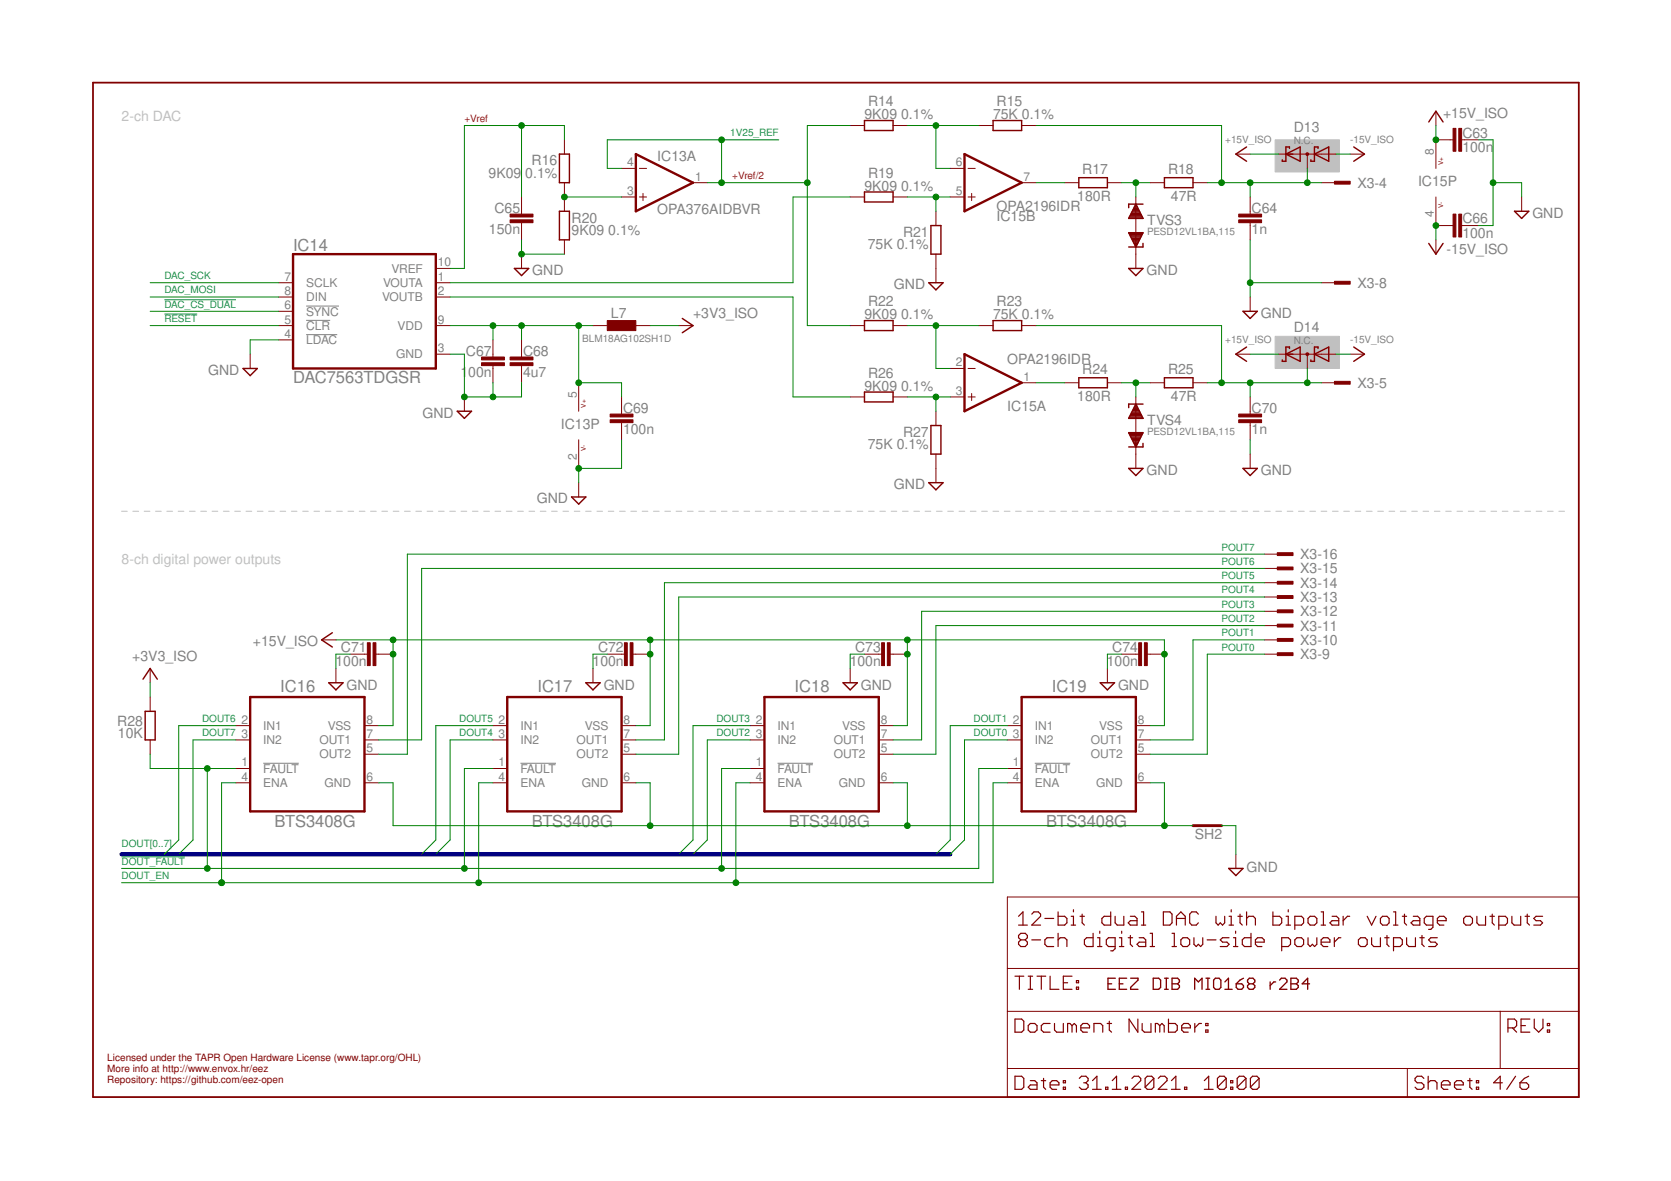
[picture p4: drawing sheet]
<svg xmlns="http://www.w3.org/2000/svg" width="297mm" height="210mm" viewBox="0 0 297 210" stroke-linecap="round" stroke-linejoin="round" font-family="sans-serif">
<g fill="none" stroke="#c0c0c0" stroke-width=".18">
<path d="M21.6 90.9h1M23.6 90.9h1M25.6 90.9h1M27.6 90.9h1.1M29.7 90.9h1M31.7 90.9h1M33.7 90.9h1M35.7 90.9h1M37.7 90.9h1M39.7 90.9h1M41.7 90.9h1M43.7 90.9h1"/>
<path d="M45.7 90.9h1.1M47.8 90.9h1M49.8 90.9h1M51.8 90.9h1M53.8 90.9h1M55.8 90.9h1M57.8 90.9h1M59.8 90.9h1.1M61.8 90.9h1.1M63.9 90.9h1M65.9 90.9h1M67.9 90.9h1"/>
<path d="M69.9 90.9h1M71.9 90.9h1M73.9 90.9h1M75.9 90.9h1M77.9 90.9h1.1M79.9 90.9h1.1M82 90.9h1M84 90.9h1M86 90.9h1M88 90.9h1M90 90.9h1M92 90.9h1"/>
<path d="M94 90.9h1M96 90.9h1M98 90.9h1.1M100.1 90.9h1M102.1 90.9h1M104.1 90.9h1M106.1 90.9h1M108.1 90.9h1M110.1 90.9h1M112.1 90.9h1.1M114.2 90.9h1M116.2 90.9h1"/>
<path d="M118.2 90.9h1M120.2 90.9h1M122.2 90.9h1M124.2 90.9h1M126.2 90.9h1M128.2 90.9h1M130.2 90.9h1.1M132.2 90.9h1.1M134.3 90.9h1M136.3 90.9h1M138.3 90.9h1M140.3 90.9h1"/>
<path d="M142.3 90.9h1M144.3 90.9h1M146.3 90.9h1M148.3 90.9h1.1M150.4 90.9h1M152.4 90.9h1M154.4 90.9h1M156.4 90.9h1M158.4 90.9h1M160.4 90.9h1M162.4 90.9h1M164.4 90.9h1.1"/>
<path d="M166.5 90.9h1M168.5 90.9h1M170.5 90.9h1M172.5 90.9h1M174.5 90.9h1M176.5 90.9h1M178.5 90.9h1M180.5 90.9h1M182.5 90.9h1.1M184.6 90.9h1M186.6 90.9h1M188.6 90.9h1"/>
<path d="M190.6 90.9h1M192.6 90.9h1M194.6 90.9h1M196.6 90.9h1M198.6 90.9h1M200.7 90.9h1M202.7 90.9h1M204.7 90.9h1M206.7 90.9h1M208.7 90.9h1M210.7 90.9h1M212.7 90.9h1"/>
<path d="M214.7 90.9h1.1M216.7 90.9h1.1M218.8 90.9h1M220.8 90.9h1M222.8 90.9h1M224.8 90.9h1M226.8 90.9h1M228.8 90.9h1M230.8 90.9h1M232.8 90.9h1M234.8 90.9h1.1M236.9 90.9h1"/>
<path d="M238.9 90.9h1M240.9 90.9h1M242.9 90.9h1M244.9 90.9h1M246.9 90.9h1M248.9 90.9h1M251 90.9h.9M253 90.9h1M255 90.9h1M257 90.9h1M259 90.9h1M261 90.9h1"/>
<path d="M263 90.9h1M265 90.9h1M267 90.9h1.1M269 90.9h1.1M271.1 90.9h1M273.1 90.9h1M275.1 90.9h1M277.1 90.9h1"/>
</g>
<g fill="#c0c0c0" stroke="#c0c0c0" stroke-width=".18">
<path d="M226.7 24.8h11.4v5.8h-11.4z"/>
<path d="M226.7 59.8h11.4v5.7h-11.4z"/>
</g>
<path d="M54.4 59.5h5.5M54.4 56.9h4.3M54.4 54.4h5.9M46.8 135.7h6.3M92.5 135.7h6.3M138.2 135.7h6.3M183.9 135.7h6.3" fill="none" stroke="#808080" stroke-width=".18"/>
<g fill="none" stroke="#800000" stroke-width=".21">
<path d="M180.4 173.5h1.6M181.1 162.9l.7-.8v2.3M181.1 164.4h1.5M181.2 173.5v2.3M181.5 167l-.4-.3v-.4l.4-.4h.7l.4 .4v.4l-.4 .3M181.5 167l-.4 .4v.4l.4 .4h.7l.4-.4v-.4l-.4-.4M181.5 167h.7M182.8 173.5h.8M182.8 175.8h.8M183.2 173.5v2.3M183.4 162.5l.4-.4h.8l.4 .4v.4l-1.6 1.5h1.6M183.4 167h1.6"/>
<path d="M184.3 173.5h1.6M185.1 173.5v2.3M185.7 163.2h1.6M186.7 173.5v2.3h1.5M187.3 166.7h-1.2l-.4 .3v.8l.4 .4h1.2M188.1 162.1v2.3h1.2l.4-.4v-.8l-.4-.3h-1.2M188.1 165.9v2.3M188.1 167l.4-.3h.8l.4 .3v1.2M189 174.7h.8M190.4 164.4h.8M190.4 162.9h.4v1.5M190.6 173.5h-1.6v2.3h1.6"/>
<path d="M190.8 161.7v.4M191.3 175.5h.4v.3h-.4zM191.3 174.3h.4v.4h-.4zM192 162.9h.8M192.4 162.5v1.5l.4 .4M194.3 165.9v2.3h-1.2l-.3-.4v-.8l.3-.3h1.2M195.1 168.2h.8M195.1 166.7h.4v1.5M195.5 165.5v.4M197.4 162.1v2.3h-1.1l-.4-.4v-.8l.4-.3h1.1M198.2 162.9v1.1l.4 .4h1.2v-1.5M198.2 168.2h-1.2l-.3-.4v-.8l.3-.3h1.2v1.9l-.4 .4h-.4"/>
<path d="M199 168.2h.8M199 166.7h.4v1.5M199.4 165.5v.4M200.6 166.7h.7M200.9 162.9h.8l.4 .3v1.2h-1.2l-.3-.4 .3-.4h1.2M200.9 166.3v1.5l.4 .4M202.5 166.7h.8l.4 .3v1.2h-1.2l-.4-.4 .4-.4h1.2M202.9 164.4h.8M202.9 162.1h.4v2.3M204.4 165.9h.5v2.3M204.4 168.2h.8M206.8 162.1h1.2l.3 .4v1.5l-.3 .4h-1.2z"/>
<path d="M208.3 165.9h.4v2.3M208.3 168.2h.8M209.1 163.2h1.6M209.1 164.4v-1.5l.8-.8 .8 .8v1.5M209.9 167l.4-.3h.8l.4 .3v.8l-.4 .4h-.8l-.4-.4zM212.2 166.7v1.1l.4 .4 .4-.4 .4 .4 .4-.4v-1.1M213 162.5l-.4-.4h-.7l-.4 .4v1.5l.4 .4h.7l.4-.4M214.6 167h1.6M216.2 162.9v1.1l.3 .4 .4-.4 .4 .4 .4-.4v-1.1M218.5 164.4h.8M218.5 162.9h.4v1.5M218.5 166.7h-1.2l-.4 .3 .4 .4h.8l.4 .4-.4 .4h-1.2"/>
<path d="M218.9 161.7v.4M219.3 168.2h.7M219.3 166.7h.3v1.5M219.6 165.5v.4M220 162.9h.8M220.4 162.5v1.5l.4 .4M221.6 163.2l.4-.3h.8l.4 .3v1.2M221.6 162.1v2.3M222.4 165.9v2.3h-1.2l-.4-.4v-.8l.4-.3h1.2M223.2 167.4h1.5v-.4l-.4-.3h-.8l-.3 .3v.8l.3 .4h.8M226.3 162.1v2.3h1.2l.3-.4v-.8l-.3-.3h-1.2M227.8 168.2h1.2l.4-.4v-.8l-.4-.3h-1.2v2.3"/>
<path d="M228.6 164.4h.8M228.6 162.9h.4v1.5M229 161.7v.4M230.2 164.4h1.2l.3-.4v-.8l-.3-.3h-1.2v2.3M230.2 167l.4-.3h.8l.3 .3v.8l-.3 .4h-.8l-.4-.4zM232.5 163.2l.4-.3h.8l.4 .3v.8l-.4 .4h-.8l-.4-.4zM232.5 166.7v1.1l.4 .4 .4-.4 .4 .4 .4-.4v-1.1M234.8 164.4h.8M234.8 162.1h.4v2.3M234.8 167.4h1.6v-.4l-.4-.3h-.8l-.4 .3v.8l.4 .4h.8M236.8 162.9h.8l.4 .3v1.2h-1.2l-.4-.4 .4-.4h1.2M237.2 166.7v1.5"/>
<path d="M238.4 166.7h-.4l-.8 .7M238.8 162.9v1.5M239.9 162.9h-.4l-.7 .7M241.5 167l.4-.3h.8l.3 .3v.8l-.3 .4h-.8l-.4-.4zM243 162.9l.8 1.5 .8-1.5M243.8 166.7v1.1l.4 .4h1.2v-1.5M245.4 163.2l.4-.3h.7l.4 .3v.8l-.4 .4h-.7l-.4-.4zM246.1 166.7h.8M246.5 166.3v1.5l.4 .4M247.7 164.4h.8M247.7 162.1h.4v2.3M247.7 168.2h1.2l.4-.4v-.8l-.4-.3h-1.2v2.3"/>
<path d="M249.3 162.9h.7M249.7 162.5v1.5l.3 .4M250 166.7v1.1l.4 .4h1.2v-1.5M251.2 162.9h.8l.4 .3v1.2h-1.2l-.4-.4 .4-.4h1.2M252.4 166.7h.8M252.8 166.3v1.5l.4 .4M254.7 164.4h-1.1l-.4-.4v-.8l.4-.3h1.1v1.9l-.4 .4h-.3M255.5 163.6h1.6v-.4l-.4-.3h-.8l-.4 .3v.8l.4 .4h.8M255.5 166.7h-1.2l-.3 .3 .3 .4h.8l.4 .4-.4 .4h-1.1M260.2 163.2l.4-.3h.7l.4 .3v.8l-.4 .4h-.7l-.4-.4zM262.5 162.9v1.1l.4 .4h1.2v-1.5M264.9 162.9h.7"/>
<path d="M265.3 162.5v1.5l.3 .4M266.4 164.4h1.2l.4-.4v-.8l-.4-.3h-1.2v2.3M268.8 162.9v1.1l.4 .4h1.1v-1.5M271.1 162.9h.8M271.5 162.5v1.5l.4 .4M274.2 162.9h-1.2l-.4 .3 .4 .4h.8l.4 .4-.4 .4h-1.2M180.4 181.1h1.2l.4 .4v1.6l-.4 .4h-1.2zM180.4 191.3h1.2l.4 .4v1.5l-.4 .4h-1.2zM182.8 182.3l.4-.4h.7l.4 .4v.8l-.4 .4h-.7l-.4-.4zM183.2 192.1h.7l.4 .3v1.2h-1.1l-.4-.4 .4-.4h1.1M185.1 192.1h.8M185.5 191.7v1.5l.4 .4"/>
<path d="M186.7 192.8h1.5v-.4l-.4-.3h-.8l-.3 .3v.8l.3 .4h.8M186.7 181.9h-1.2l-.4 .4v.8l.4 .4h1.2M187.5 181.9v1.2l.3 .4h1.2v-1.6M189 193.2h.4v.4h-.4zM189 192.1h.4v.3h-.4zM190.6 182.3l-.4-.4h-.4v1.6M190.6 182.3l.4-.4 .3 .4v1.2M190.6 182.3v1.2M191.9 191.7l.4-.4h.7l.4 .4v.4l-.4 .3M192.1 182.7h1.6v-.4l-.4-.4h-.8l-.4 .4v.8l.4 .4h.8M192.6 192.4h.4M193 192.4l.4 .4v.4l-.4 .4h-.7l-.4-.4"/>
<path d="M194.2 193.6h1.5M194.2 192.1l.8-.8v2.3M194.5 183.5v-1.6h1.1l.4 .4v1.2M196.5 193.2h.4v.4h-.4zM196.8 181.9h.8M197.2 181.5v1.6l.4 .4M197.7 193.6h1.6M197.7 192.1l.8-.8v2.3M200 193.2h.4v.4h-.4zM201.2 191.7l.4-.4h.8l.4 .4v.4l-1.6 1.5h1.6M202.3 181.1v2.4l-1.6-2.4v2.4M203 181.9v1.2l.4 .4h1.2v-1.6"/>
<path d="M205.1 191.7v1.5l-.4 .4h-.8l-.3-.4M205.1 191.7l-.4-.4h-.8l-.3 .4v1.5M205.1 191.7l-1.5 1.5M205.9 191.7l.4-.4h.8l.4 .4v.4l-1.6 1.5h1.6M206.2 182.3l-.4-.4h-.4v1.6M206.2 182.3v1.2M206.2 182.3l.3-.4 .4 .4v1.2M207.7 181.1v2.4h1.2l.4-.4v-.8l-.4-.4h-1.2M208.2 193.6h1.6M208.2 192.1l.8-.8v2.3M210.1 182.7h1.5v-.4l-.4-.4h-.8l-.3 .4v.8l.3 .4h.8M210.6 193.2h.4v.4h-.4z"/>
<path d="M212.4 181.9v1.6M213.6 181.9h-.4l-.8 .8M214.1 193.6h1.5M214.1 192.1l.8-.8v2.3M214.3 183.1h.4v.4h-.4zM214.3 181.9h.4v.4h-.4zM218 191.7v1.5l-.4 .4h-.8l-.4-.4M218 191.7l-.4-.4h-.8l-.4 .4v1.5M218 191.7l-1.6 1.5M218.8 193.2h.3v.4h-.3zM218.8 192.1h.3v.3h-.3zM221.5 191.7v1.5l-.4 .4h-.8l-.4-.4"/>
<path d="M221.5 191.7l-.4-.4h-.8l-.4 .4v1.5M221.5 191.7l-1.6 1.5M223.8 191.7v1.5l-.4 .4h-.7l-.4-.4M223.8 191.7l-.4-.4h-.7l-.4 .4v1.5M223.8 191.7l-1.5 1.5M253.1 191.7l-.4-.4h-.8l-.4 .4v.4l.4 .3h.8l.4 .4v.4l-.4 .4h-.8l-.4-.4M253.9 192.4l.4-.3h.8l.3 .3v1.2M253.9 191.3v2.3M256.2 192.8h1.6v-.4l-.4-.3h-.8l-.4 .3v.8l.4 .4h.8M258.6 192.8h1.5v-.4l-.4-.3h-.7l-.4 .3v.8l.4 .4h.7M260.9 192.1h.8M261.3 191.7v1.5l.4 .4"/>
<path d="M262.4 193.2h.4v.4h-.4zM262.4 192.1h.4v.3h-.4zM267.1 192.4h-1.6l1.2-1.1v2.3M268.1 182.7h1.1l.4-.4v-.8l-.4-.4h-1.1v2.4M268.8 182.7l.8 .8M269.4 191.3l-1.6 2.3M270.2 192.4h1.2l.3 .4v.4l-.3 .4h-.8l-.4-.4zM270.4 182.3h.8M271.7 191.3l-.7 .4-.8 .7M271.9 181.1h-1.5v2.4h1.5M272.7 181.1v1.6l.8 .8 .8-.8v-1.6M275.1 183.1h.4v.4h-.4z"/>
<path d="M275.1 181.9h.4v.4h-.4z"/>
</g>
<path d="M16.5 14.7h264.1v180.3h-264.1z" fill="none" stroke="#800000" stroke-width=".32"/>
<g fill="none" stroke="#800000" stroke-width=".18">
<path d="M255.2 19.8v2.5M92.7 35v3.1M92.7 39.6v3M100.3 24.8v2.6M100.3 32.5v5M110.5 35h2.5M110.5 29.9h2.5M113.7 35h1.2M113.7 29.9h1.2M114.3 34.4v1.2M123.2 32.5h2.5M151.1 35h2.6"/>
<path d="M151.1 22.3h2.6M158.7 35h2.6M158.7 22.3h2.6M166.4 37.5v2.6M168.9 35h2.5M168.9 29.9h2.5M172.1 35h1.3M172.1 29.9h1.3M172.7 34.4v1.2M174 22.3h2.5M181.6 22.3h2.5M181.6 32.5h2.5"/>
<path d="M189.2 32.5h2.6M196.8 32.5h2.6M201.9 35v12.7M204.4 32.5h2.6M212.1 32.5h2.5M219.7 27.4h2.5M222.2 35v3.1M222.2 39.6v3M227.3 27.4h10.2M232.4 27.4v2.5M234.9 32.5h2.6M240 27.4h2.5"/>
<path d="M255.2 35v5.1h3.1M258.3 24.8h-3.1v5.1M259.8 24.8h3.1M270.5 35v2.5M49.6 57.9h2.5M49.6 52.8h2.5M49.6 50.2h2.5M49.6 55.3h2.5M77.5 57.9h2.5M77.5 47.7h2.5M77.5 52.8h2.5M77.5 50.2h2.5"/>
<path d="M92.7 45.2v2.5M100.3 42.6v2.6M105.4 57.9h2.5M113 57.9h2.6M120.6 57.9h2.6M151.1 57.9h2.6M158.7 57.9h2.6M166.4 45.2v5M174 57.9h2.5M181.6 57.9h2.5M222.2 52.8v2.5M234.9 50.2h2.6"/>
<path d="M255.2 42.6v2.6M259.8 40.1h3.1M44.5 62.9v2.6M49.6 60.4h2.5M77.5 62.9h2.5M82.5 70.5v2.6M87.6 60.4v3.1M87.6 65v3M92.7 60.4v3.1M92.7 65v3M102.9 68v5.1M102.9 78.2v5"/>
<path d="M110.5 70.5v3.1M110.5 75.1v3.1M151.1 70.5h2.6M158.7 70.5h2.6M166.4 73.1v2.5M168.9 70.5h2.5M168.9 65.5h2.5M172.1 70.5h1.3M172.1 65.5h1.3M172.7 69.9v1.3M181.6 68h2.5M189.2 68h2.6"/>
<path d="M196.8 68h2.6M201.9 70.5v12.7M204.4 68h2.6M212.1 68h2.5M219.7 62.9h2.5M222.2 70.5v3.1M222.2 75.1v3.1M227.3 62.9h10.2M232.4 62.9v2.6M234.9 68h2.6M240 62.9h2.5M102.9 85.8v2.5"/>
<path d="M166.4 80.7v5.1M222.2 80.7v2.5M224.8 98.5h2.5M26.7 118.8v2.5M57.2 113.7h2.5M59.7 118.8v2.5M62.3 116.3h3M66.8 116.3h3.1M105.4 118.8v2.5M107.9 116.3h3.1M112.5 116.3h3.1M151.1 118.8v2.5"/>
<path d="M153.7 116.3h3M158.2 116.3h3.1M196.8 118.8v2.5M199.4 116.3h3M203.9 116.3h3.1M224.8 113.7h2.5M224.8 116.3h2.5M224.8 111.2h2.5M224.8 108.6h2.5M224.8 106.1h2.5M224.8 103.6h2.5M224.8 101h2.5"/>
<path d="M26.7 123.9v2.5M26.7 131.5v2.5M41.9 129h2.6M41.9 136.6h2.6M41.9 131.5h2.6M41.9 139.1h2.6M64.8 129h2.5M64.8 131.5h2.5M64.8 139.1h2.5M64.8 134h2.5M87.6 129h2.6M87.6 136.6h2.6"/>
<path d="M87.6 131.5h2.6M87.6 139.1h2.6M110.5 129h2.5M110.5 131.5h2.5M110.5 139.1h2.5M110.5 134h2.5M133.3 129h2.6M133.3 136.6h2.6M133.3 131.5h2.6M133.3 139.1h2.6M156.2 129h2.5M156.2 131.5h2.5"/>
<path d="M156.2 139.1h2.5M156.2 134h2.5M179.1 129h2.5M179.1 136.6h2.5M179.1 131.5h2.5M179.1 139.1h2.5M201.9 129h2.5M201.9 131.5h2.5M201.9 139.1h2.5M201.9 134h2.5M179.1 159.4h101.5v35.6h-101.5zM219.7 151.8v2.5"/>
<path d="M179.1 179.7h101.5M179.1 172.1h101.5M266.7 179.7v10.2M179.1 189.9h101.5M250.2 189.9v5.1"/>
</g>
<g fill="none" stroke="#800000" stroke-width=".23">
<path d="M197 174.9h.6M198.3 173.9h-1.3v1.9h1.3M199 174.9h.6M200.3 173.9h-1.3v1.9h1.3M201 173.9h1.3v.3l-1.3 1.3v.3h1.3M205 173.9h1l.3 .3v1.3l-.3 .3h-1zM207 173.9h.7M207 175.8h.7M207.3 173.9v1.9M208.3 173.9h1l.4 .3v.3l-.4 .4 .4 .3v.3l-.4 .3h-1zM208.3 174.9h1M212.4 175.8v-1.9l.6 .6 .7-.6v1.9"/>
<path d="M214.4 173.9h.6M214.4 175.8h.6M214.7 173.9v1.9M216 173.9h.7l.3 .3v1.3l-.3 .3h-.7l-.3-.3v-1.3zM217.7 175.8h1.3M217.7 174.5l.7-.6v1.9M219.8 174.9h.9l.3 .3v.3l-.3 .3h-.6l-.3-.3zM221 173.9l-.6 .3-.6 .7M222.1 174.9l-.3-.4v-.3l.3-.3h.6l.4 .3v.3l-.4 .4M222.1 174.9l-.3 .3v.3l.3 .3h.6l.4-.3v-.3l-.4-.3M222.1 174.9h.6M225.8 174.5v1.3"/>
<path d="M226.8 174.5h-.4l-.6 .7M227.5 174.2l.3-.3h.6l.4 .3v.3l-1.3 1.3h1.3M229.5 173.9h.9l.4 .3v.3l-.4 .4 .4 .3v.3l-.4 .3h-.9zM229.5 174.9h.9M232.8 174.9h-1.3l1-1v1.9"/>
</g>
<g fill="#800000" stroke="#800000" stroke-width=".18">
<path d="M227.1 113.5h2.7v.5h-2.7z"/>
<path d="M90.7 63.5h4v.5h-4z"/>
<path d="M90.7 64.5h4v.5h-4z"/>
<path d="M85.6 64.5h4.1v.5h-4.1z"/>
<path d="M85.6 63.5h4.1v.5h-4.1z"/>
<path d="M220.2 39.1h4.1v.5h-4.1z"/>
<path d="M220.2 38.1h4.1v.5h-4.1z"/>
<path d="M220.2 74.6h4.1v.5h-4.1z"/>
<path d="M220.2 73.6h4.1v.5h-4.1z"/>
<path d="M90.7 38.1h4v.5h-4z"/>
<path d="M90.7 39.1h4v.5h-4z"/>
<path d="M107.9 57h5.1v1.8h-5.1z"/>
<path d="M108.5 74.6h4v.5h-4z"/>
<path d="M108.5 73.6h4v.5h-4z"/>
<path d="M259.3 22.8h.5v4.1h-.5z"/>
<path d="M258.3 22.8h.5v4.1h-.5z"/>
<path d="M259.3 38.1h.5v4h-.5z"/>
<path d="M258.3 38.1h.5v4h-.5z"/>
<path d="M203.4 114.2h.5v4.1h-.5z"/>
<path d="M202.4 114.2h.5v4.1h-.5z"/>
<path d="M157.7 114.2h.5v4.1h-.5z"/>
<path d="M156.7 114.2h.5v4.1h-.5z"/>
<path d="M112 114.2h.5v4.1h-.5z"/>
<path d="M111 114.2h.5v4.1h-.5z"/>
<path d="M66.3 114.2h.5v4.1h-.5z"/>
<path d="M65.3 114.2h.5v4.1h-.5z"/>
<path d="M227.1 116h2.7v.5h-2.7z"/>
<path d="M227.1 110.9h2.7v.5h-2.7z"/>
<path d="M227.1 108.4h2.7v.5h-2.7z"/>
<path d="M227.1 105.9h2.7v.5h-2.7z"/>
<path d="M227.1 103.3h2.7v.5h-2.7z"/>
<path d="M227.1 100.8h2.7v.5h-2.7z"/>
<path d="M227.1 98.2h2.7v.5h-2.7z"/>
<path d="M237.2 50h2.8v.5h-2.8z"/>
<path d="M237.2 32.2h2.8v.5h-2.8z"/>
<path d="M237.2 67.8h2.8v.5h-2.8z"/>
</g>
<g fill="none" stroke="#800000" stroke-width=".25">
<path d="M99.4 27.4h1.8v5.1h-1.8zM99.4 37.5h1.8v5.1h-1.8zM153.7 34.1h5v1.8h-5zM153.7 21.4h5v1.8h-5zM176.5 21.4h5.1v1.8h-5.1zM191.8 31.6h5v1.8h-5zM200.7 38.8h2.5M200.8 38.6h2.3M200.9 38.4h2M201 38.1h1.8M201.1 37.9h1.6M201.2 37.7h1.4"/>
<path d="M201.3 37.5h1.2M201.4 37.2h1M201.5 37h.8M201.7 36.8h.5M201.8 36.6h.3M201.9 36.3h.1M201.9 36.3l1.3 2.5h-2.6zM203.2 36.3h-2.6v.6M207 31.6h5.1v1.8h-5.1zM221.6 26.1l-1.9 1.3 1.9 1.3M228.6 27.4l2.5-1.3v2.6zM229.2 26.4v-.3h-.6v2.6h-.7v-.3"/>
<path d="M233.7 27.4l2.5-1.3v2.6zM234.3 26.4v-.3h-.6v2.6h-.7v-.3M240.6 26.1l1.9 1.3-1.9 1.3M254 21.7l1.2-1.9 1.3 1.9M269.2 37.5h2.6l-1.3 1.3zM91.4 47.7h2.6l-1.3 1.3zM121.3 56.6l1.9 1.3-1.9 1.2M153.7 57h5v1.8h-5zM165.1 50.2h2.5l-1.2 1.3zM165.5 40.1h1.8v5.1h-1.8zM176.5 57h5.1v1.8h-5.1zM200.6 41.4h2.6l-1.3 2.5z"/>
<path d="M200.6 47.7h2.6l-1.3 1.3zM200.7 41.5h2.4M200.8 41.7h2.2M200.9 41.9h2M201 42.1h1.8M201.1 42.4h1.6M201.3 42.6h1.3M201.4 42.8h1.1M201.5 43h.9M201.6 43.2h.6M201.7 43.5h.4M201.8 43.7h.2"/>
<path d="M203.2 43.3v.6h-2.6M221 55.3h2.5l-1.3 1.3zM254 43.3l1.2 1.9 1.3-1.9M43.2 65.5h2.5l-1.2 1.3zM81.3 73.1h2.5l-1.3 1.3zM153.7 69.7h5v1.7h-5zM165.5 75.6h1.8v5.1h-1.8zM191.8 67.1h5v1.8h-5zM200.6 76.9h2.6l-1.3 2.5zM200.7 77h2.4M200.8 74.1h2.3M200.8 77.2h2.2"/>
<path d="M200.9 73.9h2M200.9 77.4h2M201 73.7h1.8M201 77.7h1.8M201.1 73.4h1.6M201.1 77.9h1.6M201.2 73.2h1.4M201.3 78.1h1.3M201.3 73h1.2M201.4 78.3h1.1M201.4 72.8h1M201.5 78.6h.9"/>
<path d="M201.5 72.6h.8M201.6 78.8h.6M201.7 72.3h.5M201.7 79h.4M201.8 72.1h.3M201.8 79.2h.2M201.9 71.9h.1M201.9 71.8l1.3 2.6h-2.6zM203.2 71.8h-2.6v.7M203.2 78.8v.6h-2.6M207 67.1h5.1v1.8h-5.1zM221.6 61.7l-1.9 1.2 1.9 1.3"/>
<path d="M228.6 62.9l2.5-1.2v2.5zM229.2 61.9v-.2h-.6v2.5h-.7v-.2M233.7 62.9l2.5-1.2v2.5zM234.3 61.9v-.2h-.6v2.5h-.7v-.2M240.6 61.7l1.9 1.2-1.9 1.3M101.6 88.3h2.5l-1.2 1.3zM165.1 85.8h2.5l-1.2 1.3zM200.6 83.2h2.6l-1.3 1.3zM221 83.2h2.5l-1.3 1.3zM59.1 112.5l-1.9 1.2 1.9 1.3M25.4 120.7l1.3-1.9 1.3 1.9M25.8 126.4h1.8v5.1h-1.8z"/>
<path d="M58.4 121.3h2.6l-1.3 1.3zM104.1 121.3h2.6l-1.3 1.3zM149.9 121.3h2.5l-1.3 1.3zM195.6 121.3h2.5l-1.3 1.3zM218.4 154.3h2.6l-1.3 1.3z"/>
</g>
<g fill="none" stroke="#800000" stroke-width=".42">
<path d="M113 27.4l10.2 5.1-10.2 5zM171.4 27.4l10.2 5.1-10.2 5zM52.1 45.2h25.4v20.3h-25.4zM171.4 62.9l10.2 5.1-10.2 5.1zM44.5 123.9h20.3v20.3h-20.3zM90.2 123.9h20.3v20.3h-20.3zM135.9 123.9h20.3v20.3h-20.3zM181.6 123.9h20.3v20.3h-20.3z"/>
<circle cx="232.4" cy="27.4" r=".13"/>
<circle cx="232.4" cy="62.9" r=".13"/>
</g>
<path d="M212.1 146.7h5" fill="none" stroke="#800000" stroke-width=".51"/>
<path d="M21.6 151.8h147.3" fill="none" stroke="#000080" stroke-width=".76"/>
<g fill="none" stroke="#008000" stroke-width=".18">
<path d="M92.7 22.3v12.7M100.3 35h10.2M100.3 24.8v-2.5h-17.8v25.4h-2.5M125.7 32.5h17.8M128.3 24.8v7.7M138.4 24.8h-30.5v5.1h2.6M151.1 35h-10.1v15.2h-61M151.1 22.3h-7.6v35.6h7.6M161.3 35h7.6M161.3 22.3h12.7M166.4 22.3v7.6h2.5M166.4 35v2.5"/>
<path d="M184.1 22.3h33v10.2M184.1 32.5h5.1M199.4 32.5h5M201.9 32.5v2.5M214.6 32.5h20.3M222.2 32.5v2.5M222.2 27.4h5.1M232.4 29.9v2.6M237.5 27.4h2.5M255.2 22.3v2.5M262.9 24.8h2.5v15.3h-2.5M265.4 32.5h5.1v2.5"/>
<path d="M26.7 57.9h22.9M26.7 50.2h22.9M26.7 52.8h22.9M26.7 55.3h22.9M80 52.8h61v17.7h10.1M80 57.9h25.4M87.6 57.9v2.5M92.7 42.6v2.6h7.6M92.7 57.9v2.5M102.9 57.9v10.1h7.6v2.5M115.6 57.9h5M161.3 57.9h12.7"/>
<path d="M166.4 57.9v7.6h2.5M184.1 57.9h33v10.1M222.2 42.6v10.2M222.2 50.2h12.7M255.2 40.1v2.5M49.6 60.4h-5.1v2.5M80 62.9h2.5v7.6h10.2v-2.5M87.6 68v2.5M110.5 78.2v5h-7.6v2.6M161.3 70.5h7.6M166.4 70.5v2.6M184.1 68h5.1"/>
<path d="M199.4 68h5M201.9 68v2.5M214.6 68h20.3M222.2 62.9h5.1M222.2 68v2.5M222.2 78.2v2.5M232.4 65.5v2.5M237.5 62.9h2.5M224.8 98.5h-152.4v35.5h-5.1M59.7 113.7h147.3v15.3h-2.6M62.3 116.3h-2.6v2.5M69.9 113.7v15.3h-2.6"/>
<path d="M107.9 116.3h-2.5v2.5M115.6 113.7v15.3h-2.6M153.7 116.3h-2.6v2.5M161.3 113.7v15.3h-2.6M199.4 116.3h-2.6v2.5M224.8 111.2h-58.4v22.8h-7.7M224.8 116.3h-10.2v17.7h-10.2M224.8 113.7h-12.7v17.8h-7.7M224.8 101h-149.8v30.5h-7.7M224.8 103.6h-106.7v27.9h-5.1M224.8 108.6h-61v22.9h-5.1M224.8 106.1h-104.2v27.9h-7.6"/>
<path d="M26.7 121.3v2.6M26.7 134v2.6h15.2M36.9 136.6v17.7M41.9 129h-10.1v20.3l-2.6 2.5M41.9 131.5h-7.6v17.8l-2.5 2.5M41.9 139.1h-2.5v17.8M67.3 139.1h2.6v7.6h142.2M87.6 136.6h-5.1v17.7M87.6 129h-10.1v20.3l-2.5 2.5M87.6 131.5h-7.6v17.8l-2.5 2.5M87.6 139.1h-2.5v17.8M113 139.1h2.6v7.6"/>
<path d="M133.3 129h-10.1v20.3l-2.6 2.5M133.3 131.5h-7.6v17.8l-2.5 2.5M133.3 136.6h-5v17.7M133.3 139.1h-2.5v17.8M158.7 139.1h2.6v7.6M179.1 129h-10.2v20.3l-2.5 2.5M179.1 131.5h-7.7v17.8l-2.5 2.5M179.1 136.6h-5.1v17.7h-152.4M179.1 139.1h-2.6v17.8h-154.9M204.4 139.1h2.6v7.6M217.1 146.7h2.6v5.1"/>
</g>
<g fill="#008000" stroke="#008000" stroke-width=".18">
<circle cx="166.4" cy="35" r=".51"/>
<circle cx="166.4" cy="22.3" r=".51"/>
<circle cx="166.4" cy="70.5" r=".51"/>
<circle cx="166.4" cy="57.9" r=".51"/>
<circle cx="82.5" cy="70.5" r=".51"/>
<circle cx="87.6" cy="70.5" r=".51"/>
<circle cx="222.2" cy="50.2" r=".51"/>
<circle cx="92.7" cy="45.2" r=".51"/>
<circle cx="102.9" cy="83.2" r=".51"/>
<circle cx="265.4" cy="32.5" r=".51"/>
<circle cx="87.6" cy="57.9" r=".51"/>
<circle cx="92.7" cy="57.9" r=".51"/>
<circle cx="102.9" cy="57.9" r=".51"/>
<circle cx="102.9" cy="68" r=".51"/>
<circle cx="201.9" cy="68" r=".51"/>
<circle cx="217.1" cy="68" r=".51"/>
<circle cx="222.2" cy="68" r=".51"/>
<circle cx="232.4" cy="68" r=".51"/>
<circle cx="217.1" cy="32.5" r=".51"/>
<circle cx="222.2" cy="32.5" r=".51"/>
<circle cx="232.4" cy="32.5" r=".51"/>
<circle cx="201.9" cy="32.5" r=".51"/>
<circle cx="255.2" cy="24.8" r=".51"/>
<circle cx="161.3" cy="113.7" r=".51"/>
<circle cx="115.6" cy="113.7" r=".51"/>
<circle cx="207" cy="116.3" r=".51"/>
<circle cx="69.9" cy="113.7" r=".51"/>
<circle cx="69.9" cy="116.3" r=".51"/>
<circle cx="115.6" cy="116.3" r=".51"/>
<circle cx="161.3" cy="116.3" r=".51"/>
<circle cx="255.2" cy="40.1" r=".51"/>
<circle cx="92.7" cy="22.3" r=".51"/>
<circle cx="128.3" cy="32.5" r=".51"/>
<circle cx="143.5" cy="32.5" r=".51"/>
<circle cx="128.3" cy="24.8" r=".51"/>
<circle cx="100.3" cy="35" r=".51"/>
<circle cx="128.3" cy="154.3" r=".51"/>
<circle cx="82.5" cy="154.3" r=".51"/>
<circle cx="36.9" cy="154.3" r=".51"/>
<circle cx="36.9" cy="136.6" r=".51"/>
<circle cx="130.8" cy="156.9" r=".51"/>
<circle cx="85.1" cy="156.9" r=".51"/>
<circle cx="39.4" cy="156.9" r=".51"/>
<circle cx="161.3" cy="146.7" r=".51"/>
<circle cx="115.6" cy="146.7" r=".51"/>
<circle cx="207" cy="146.7" r=".51"/>
</g>
<path d="M29.2 53.3h12.8M29.2 55.8h5.9M21.6 152.3h11.3" fill="none" stroke="#008080" stroke-width=".18"/>
<g font-size="2.9" fill="#808080">
<text x="52.1" y="44.5">IC14</text>
<text x="52.1" y="68">DAC7563TDGSR</text>
<text x="49.8" y="123">IC16</text>
<text x="95.5" y="123">IC17</text>
<text x="141.2" y="123">IC18</text>
<text x="187" y="123">IC19</text>
<text x="48.8" y="147.1">BTS3408G</text>
<text x="94.5" y="147.1">BTS3408G</text>
<text x="140.2" y="147.1">BTS3408G</text>
<text x="185.9" y="147.1">BTS3408G</text>
</g>
<g font-size="2.5" fill="#c0c0c0">
<text x="21.6" y="21.5">2-ch DAC</text>
<text x="21.6" y="100.3">8-ch digital power outputs</text>
</g>
<g font-size="2.5" fill="#808080">
<text x="153.7" y="21.2">9K09</text>
<text x="154.3" y="18.9">R14</text>
<text x="160.2" y="21.2">0.1%</text>
<text x="176.5" y="21.2">75K 0.1%</text>
<text x="177.2" y="18.9">R15</text>
<text x="230" y="23.5">D13</text>
<text x="256.5" y="21">+15V_ISO</text>
<text x="94.5" y="29.4">R16</text>
<text x="116.8" y="28.5">IC13A</text>
<text x="259.9" y="27">100n</text>
<text x="259.9" y="24.5">C63</text>
<text x="86.9" y="31.6">9K09</text>
<text x="93.4" y="31.6">0.1%</text>
<text x="153.7" y="33.9">9K09</text>
<text x="154.3" y="31.6">R19</text>
<text x="160.2" y="33.9">0.1%</text>
<text x="191.5" y="35.8">180R</text>
<text x="192.4" y="31">R17</text>
<text x="207.6" y="31">R18</text>
<text x="208.1" y="35.8">47R</text>
<text x="241.3" y="33.4">X3-4</text>
<text x="252.1" y="33.1">IC15P</text>
<text x="86.9" y="41.6">150n</text>
<text x="87.9" y="37.8">C65</text>
<text x="101.6" y="41.7">9K09</text>
<text x="101.6" y="39.6">R20</text>
<text x="108.1" y="41.7">0.1%</text>
<text x="116.8" y="38.1">OPA376AIDBVR</text>
<text x="177.2" y="37.4">OPA2196IDR</text>
<text x="177.2" y="39.3">IC15B</text>
<text x="204" y="40">TVS3</text>
<text x="222.5" y="41.6">1n</text>
<text x="222.5" y="37.8">C64</text>
<text x="259.9" y="39.7">C66</text>
<text x="272.4" y="38.7">GND</text>
<text x="154.3" y="44.3">75K 0.1%</text>
<text x="160.5" y="42.1">R21</text>
<text x="257.2" y="45.2">-15V_ISO</text>
<text x="259.9" y="42.2">100n</text>
<text x="94.6" y="48.8">GND</text>
<text x="158.9" y="51.4">GND</text>
<text x="203.8" y="48.8">GND</text>
<text x="241.3" y="51.1">X3-8</text>
<text x="108.6" y="56.5">L7</text>
<text x="123.2" y="56.6">+3V3_ISO</text>
<text x="153.7" y="56.7">9K09</text>
<text x="154.3" y="54.5">R22</text>
<text x="160.2" y="56.7">0.1%</text>
<text x="176.5" y="56.7">75K 0.1%</text>
<text x="177.2" y="54.5">R23</text>
<text x="224.1" y="56.5">GND</text>
<text x="230" y="59">D14</text>
<text x="82.8" y="63.2">C67</text>
<text x="93" y="63.2">C68</text>
<text x="179.1" y="64.7">OPA2196IDR</text>
<text x="37" y="66.6">GND</text>
<text x="81.8" y="67">1</text>
<text x="83.2" y="67">00n</text>
<text x="93" y="67">4u7</text>
<text x="153.7" y="69.4">9K09</text>
<text x="154.3" y="67.2">R26</text>
<text x="160.2" y="69.4">0.1%</text>
<text x="191.5" y="71.3">180R</text>
<text x="192.4" y="66.5">R24</text>
<text x="207.6" y="66.5">R25</text>
<text x="208.1" y="71.3">47R</text>
<text x="241.3" y="68.9">X3-5</text>
<text x="75.1" y="74.2">GND</text>
<text x="99.7" y="76.3">IC13P</text>
<text x="110.7" y="77.2">100n</text>
<text x="110.7" y="73.4">C69</text>
<text x="160.5" y="77.6">R27</text>
<text x="179.1" y="73">IC15A</text>
<text x="204" y="75.5">TVS4</text>
<text x="222.5" y="77.2">1n</text>
<text x="222.5" y="73.4">C70</text>
<text x="154.3" y="79.8">75K 0.1%</text>
<text x="95.4" y="89.5">GND</text>
<text x="158.9" y="86.9">GND</text>
<text x="203.8" y="84.4">GND</text>
<text x="224.1" y="84.4">GND</text>
<text x="231.1" y="101.9">X3-15</text>
<text x="231.1" y="99.4">X3-16</text>
<text x="231.1" y="107">X3-13</text>
<text x="231.1" y="104.5">X3-14</text>
<text x="231.1" y="112.1">X3-11</text>
<text x="231.1" y="109.5">X3-12</text>
<text x="23.5" y="117.5">+3V3_ISO</text>
<text x="45" y="114.9">+15V_ISO</text>
<text x="59.6" y="118.4">100n</text>
<text x="60.6" y="115.9">C71</text>
<text x="105.3" y="118.4">100n</text>
<text x="106.3" y="115.9">C72</text>
<text x="151" y="118.4">100n</text>
<text x="152" y="115.9">C73</text>
<text x="196.8" y="118.4">100n</text>
<text x="197.7" y="115.9">C74</text>
<text x="231.1" y="114.6">X3-10</text>
<text x="231.1" y="117.2">X3-9</text>
<text x="61.6" y="122.6">GND</text>
<text x="107.3" y="122.6">GND</text>
<text x="153" y="122.6">GND</text>
<text x="198.7" y="122.6">GND</text>
<text x="20.8" y="129.1">R28</text>
<text x="21" y="131.2">10K</text>
<text x="212.4" y="149.2">SH2</text>
<text x="221.6" y="155">GND</text>
</g>
<g font-size="2.1" fill="#808080">
<text x="111.5" y="29.6">4</text>
<text x="169.9" y="29.6">6</text>
<text x="254.9" y="27.6" transform="rotate(-90 254.9 27.6)">8</text>
<text x="111.5" y="34.7">3</text>
<text x="123.5" y="32.1">1</text>
<text x="169.9" y="34.7">5</text>
<text x="182" y="32.1">7</text>
<text x="254.9" y="38.5" transform="rotate(-90 254.9 38.5)">4</text>
<text x="77.8" y="47.3">10</text>
<text x="50.5" y="49.9">7</text>
<text x="50.5" y="52.4">8</text>
<text x="54.4" y="51">SCLK</text>
<text x="54.4" y="53.5">DIN</text>
<text x="67.9" y="53.5">VOUTB</text>
<text x="68.1" y="51">VOUTA</text>
<text x="69.6" y="48.5">VREF</text>
<text x="77.8" y="52.4">2</text>
<text x="77.8" y="49.9">1</text>
<text x="50.5" y="57.5">5</text>
<text x="50.5" y="55">6</text>
<text x="54.4" y="58.6">CLR</text>
<text x="54.4" y="56.1">SYNC</text>
<text x="70.6" y="58.6">VDD</text>
<text x="77.8" y="57.5">9</text>
<text x="50.5" y="60">4</text>
<text x="54.4" y="61.2">LDAC</text>
<text x="70.4" y="63.7">GND</text>
<text x="77.8" y="62.6">3</text>
<text x="169.9" y="65.1">2</text>
<text x="102.5" y="70.8" transform="rotate(-90 102.5 70.8)">5</text>
<text x="169.9" y="70.2">3</text>
<text x="182" y="67.7">1</text>
<text x="102.5" y="81.7" transform="rotate(-90 102.5 81.7)">2</text>
<text x="42.9" y="128.6">2</text>
<text x="42.9" y="131.1">3</text>
<text x="46.8" y="129.7">IN1</text>
<text x="58.3" y="129.7">VSS</text>
<text x="65.1" y="128.6">8</text>
<text x="65.1" y="131.1">7</text>
<text x="88.6" y="128.6">2</text>
<text x="88.6" y="131.1">3</text>
<text x="92.5" y="129.7">IN1</text>
<text x="104" y="129.7">VSS</text>
<text x="110.9" y="128.6">8</text>
<text x="110.9" y="131.1">7</text>
<text x="134.3" y="128.6">2</text>
<text x="134.3" y="131.1">3</text>
<text x="138.2" y="129.7">IN1</text>
<text x="149.7" y="129.7">VSS</text>
<text x="156.6" y="128.6">8</text>
<text x="156.6" y="131.1">7</text>
<text x="180.1" y="128.6">2</text>
<text x="180.1" y="131.1">3</text>
<text x="183.9" y="129.7">IN1</text>
<text x="195.4" y="129.7">VSS</text>
<text x="202.3" y="128.6">8</text>
<text x="202.3" y="131.1">7</text>
<text x="42.9" y="136.2">1</text>
<text x="46.8" y="137.3">FAULT</text>
<text x="46.8" y="132.3">IN2</text>
<text x="56.8" y="132.3">OUT1</text>
<text x="56.8" y="134.8">OUT2</text>
<text x="65.1" y="133.7">5</text>
<text x="88.6" y="136.2">1</text>
<text x="92.5" y="137.3">FAULT</text>
<text x="92.5" y="132.3">IN2</text>
<text x="102.5" y="132.3">OUT1</text>
<text x="102.5" y="134.8">OUT2</text>
<text x="110.9" y="133.7">5</text>
<text x="134.3" y="136.2">1</text>
<text x="138.2" y="137.3">FAULT</text>
<text x="138.2" y="132.3">IN2</text>
<text x="148.2" y="132.3">OUT1</text>
<text x="148.2" y="134.8">OUT2</text>
<text x="156.6" y="133.7">5</text>
<text x="180.1" y="136.2">1</text>
<text x="183.9" y="137.3">FAULT</text>
<text x="183.9" y="132.3">IN2</text>
<text x="193.9" y="132.3">OUT1</text>
<text x="193.9" y="134.8">OUT2</text>
<text x="202.3" y="133.7">5</text>
<text x="42.9" y="138.8">4</text>
<text x="46.8" y="139.9">ENA</text>
<text x="57.7" y="139.9">GND</text>
<text x="65.1" y="138.8">6</text>
<text x="88.6" y="138.8">4</text>
<text x="92.5" y="139.9">ENA</text>
<text x="103.4" y="139.9">GND</text>
<text x="110.9" y="138.8">6</text>
<text x="134.3" y="138.8">4</text>
<text x="138.2" y="139.9">ENA</text>
<text x="149.1" y="139.9">GND</text>
<text x="156.6" y="138.8">6</text>
<text x="180.1" y="138.8">4</text>
<text x="183.9" y="139.9">ENA</text>
<text x="194.8" y="139.9">GND</text>
<text x="202.3" y="138.8">6</text>
</g>
<g font-size="1.8" fill="#f00">
<text x="82.6" y="21.7">+Vref</text>
<text x="130.2" y="31.8">+Vref/2</text>
</g>
<g font-size="1.8" fill="#008080">
<text x="129.8" y="24.2">1V25_REF</text>
<text x="29.2" y="49.6">DAC_SCK</text>
<text x="29.2" y="52.1">DAC_MOSI</text>
<text x="29.2" y="54.7">DAC_CS_DUAL</text>
<text x="29.2" y="57.2">RESET</text>
<text x="217.2" y="97.9">POUT7</text>
<text x="217.2" y="100.4">POUT6</text>
<text x="217.2" y="102.9">POUT5</text>
<text x="217.2" y="105.5">POUT4</text>
<text x="217.2" y="108">POUT3</text>
<text x="217.2" y="110.6">POUT2</text>
<text x="217.2" y="113.1">POUT1</text>
<text x="217.2" y="115.6">POUT0</text>
<text x="35.9" y="130.9">DOUT7</text>
<text x="35.9" y="128.3">DOUT6</text>
<text x="81.6" y="130.9">DOUT4</text>
<text x="81.6" y="128.3">DOUT5</text>
<text x="127.3" y="130.9">DOUT2</text>
<text x="127.3" y="128.3">DOUT3</text>
<text x="173.1" y="130.9">DOUT0</text>
<text x="173.1" y="128.3">DOUT1</text>
<text x="21.6" y="150.5">DOUT[0..7]</text>
<text x="21.6" y="153.7">DOUT_FAULT</text>
<text x="21.6" y="156.3">DOUT_EN</text>
</g>
<g font-size="1.8" fill="#808080">
<text x="217.8" y="25.5">+15V_ISO</text>
<text x="230" y="25.6">N.C.</text>
<text x="240" y="25.5">-15V_ISO</text>
<text x="204" y="41.7">PESD12VL1BA,115</text>
<text x="103.5" y="60.8">BLM18AG102SH1D</text>
<text x="217.8" y="61">+15V_ISO</text>
<text x="230" y="61.2">N.C.</text>
<text x="240" y="61">-15V_ISO</text>
<text x="204" y="77.3">PESD12VL1BA,115</text>
</g>
<g font-size="1.8" fill="#800000">
<text x="19.1" y="188.6">Licensed under the TAPR Open Hardware License (www.tapr.org/OHL)</text>
<text x="19.1" y="190.5">More info at http://www.envox.hr/eez</text>
<text x="19.1" y="192.4">Repository: https://github.com/eez-open</text>
</g>
<g font-size="1.1" fill="#800000">
<text x="256.5" y="29.3" transform="rotate(-90 256.5 29.3)">V+</text>
<text x="256.5" y="36.9" transform="rotate(-90 256.5 36.9)">V-</text>
<text x="104.1" y="72.5" transform="rotate(-90 104.1 72.5)">V+</text>
<text x="104.1" y="80.1" transform="rotate(-90 104.1 80.1)">V-</text>
</g>
</svg>
